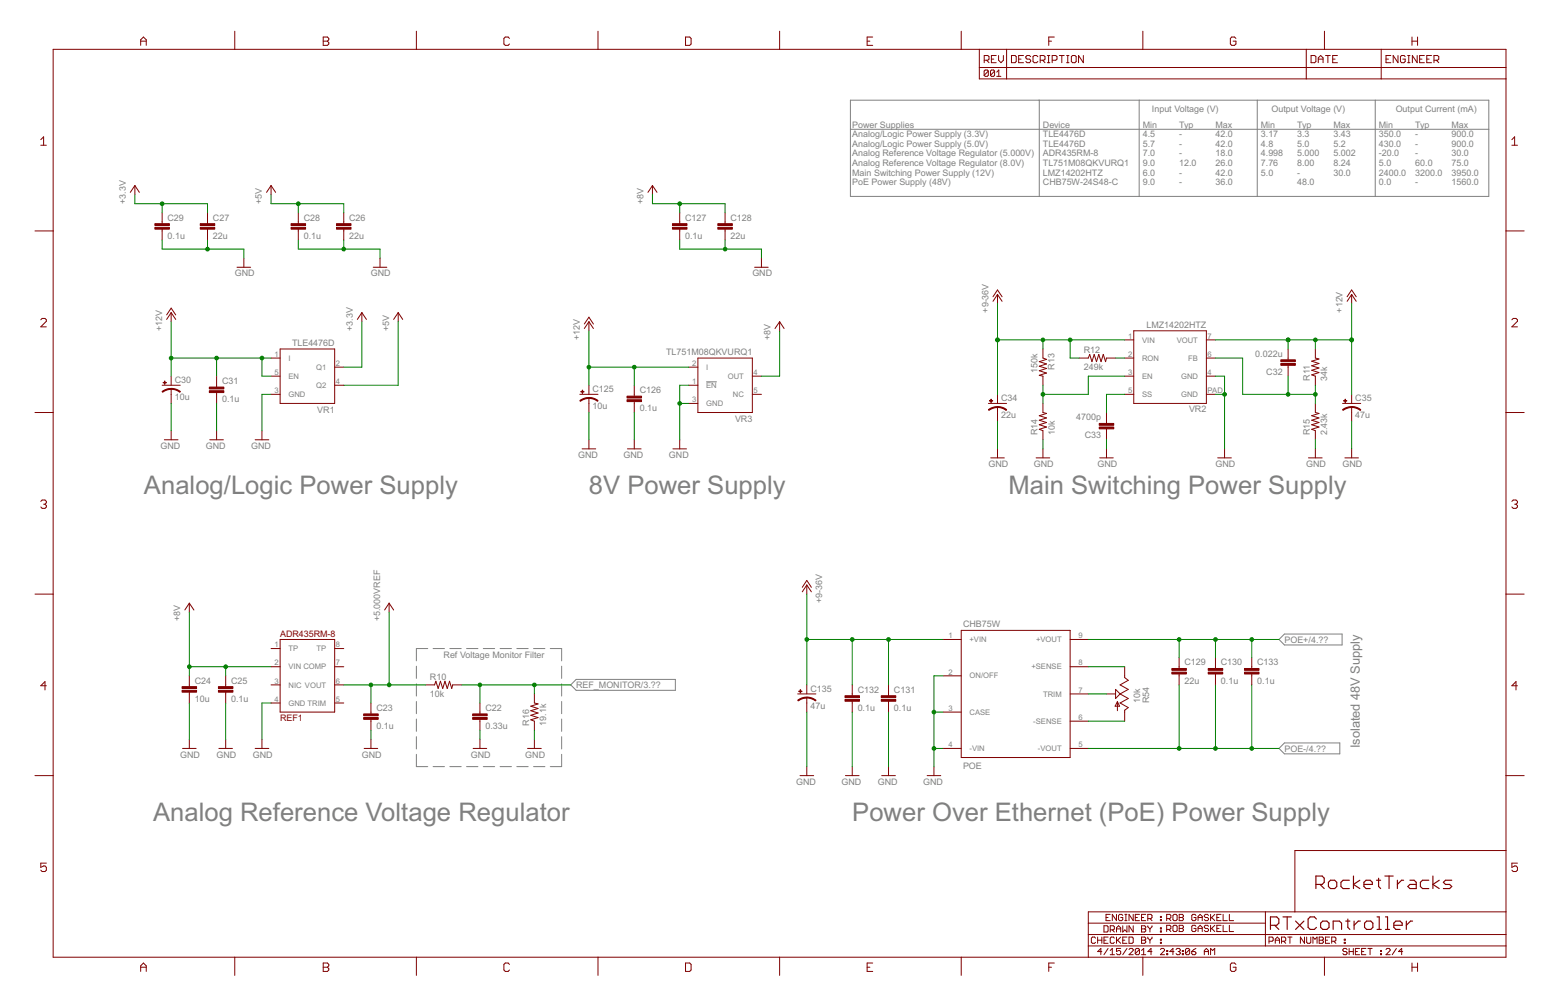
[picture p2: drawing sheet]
<svg xmlns="http://www.w3.org/2000/svg" width="432mm" height="279mm" viewBox="0 0 432 279" stroke-linecap="round" stroke-linejoin="round" font-family="sans-serif">
<g fill="none" stroke="#808080" stroke-width=".28">
<path d="M235.7 35.8h176.9M235.7 27.8h176.9v26.6h-176.9zM288 27.8v26.6M315.7 27.8v26.6M348.4 27.8v26.6M381.1 27.8v26.6M195.7 105.8h3M118.6 179.8h-3.2v3.4M120 179.8h3.2M124.7 179.8h3.1M129.3 179.8h3.2M133.9 179.8h3.2"/>
<path d="M138.6 179.8h3.2M143.2 179.8h3.2M147.9 179.8h3.1M152.5 179.8h3.2v3.4M356 175.7h16v3.1h-16l-1.5-1.6zM115.4 184.7v3.3M115.4 189.5v3.4M115.4 194.4v3.4M115.4 199.3v3.4M155.7 184.7v3.3M155.7 189.5v3.4M155.7 194.4v3.4"/>
<path d="M155.7 199.3v3.4M159.7 188.3h27.5v3h-27.5l-1.5-1.5zM115.4 209.1v3.4h3.2M115.4 204.2v3.4M120 212.5h3.2M124.7 212.5h3.1M129.3 212.5h3.2M133.9 212.5h3.2M138.6 212.5h3.2M143.2 212.5h3.2M147.9 212.5h3.1M155.7 204.2v3.4"/>
<path d="M155.7 209.1v3.4h-3.2M356 205.9h15.3v3.1h-15.3l-1.5-1.5z"/>
</g>
<g fill="none" stroke="#800000" stroke-width=".28">
<path d="M14.7 13.7h402.7v251.6h-402.7zM39 12.6v-1.6l.8-.7 .7 .7v1.6M39 11.4h1.5M65.1 8.7v5M89.6 10.3h1.1l.4 .3v.4l-.4 .4 .4 .4v.4l-.4 .4h-1.1zM89.6 11.4h1.1M115.4 8.7v5M141.2 10.6l-.4-.3h-.8l-.3 .3v1.6l.3 .4h.8l.4-.4M165.7 8.7v5M190 10.3h1.2l.3 .3v1.6l-.3 .4h-1.2zM216.1 8.7v5M240.3 11.4h.8"/>
<path d="M241.9 10.3h-1.6v2.3h1.6M266.4 8.7v5M271.4 18.7h146M271.4 13.7v8.2h146M272.8 16.7h1l.3-.3v-.7l-.3-.3h-1v2M273.4 16.7l.7 .7M273.9 19.7l-.3-.3h-.6l-.2 .3v1.2M273.9 19.7v1.2l-.3 .3h-.6l-.2-.3M273.9 19.7l-1.1 1.2M274.8 16.4h.6M275.7 19.7l-.3-.3h-.6l-.3 .3v1.2M275.7 19.7v1.2l-.3 .3h-.6l-.3-.3"/>
<path d="M275.7 19.7l-1.2 1.2M276.1 15.4h-1.3v2h1.3M276.8 15.4v1.3l.6 .7 .7-.7v-1.3M279 13.7v8.2M280.3 15.4h1l.3 .3v1.3l-.3 .4h-1zM282.3 16.4h.7M283.7 15.4h-1.4v2h1.4M285.6 15.7l-.3-.3h-.7l-.3 .3v.3l.3 .4h.7l.3 .3v.3l-.3 .4h-.7l-.3-.4M287.6 15.7l-.3-.3h-.7l-.3 .3v1.3l.3 .4h.7l.3-.4M288.3 16.7h1l.3-.3v-.7l-.3-.3h-1v2M289 16.7l.6 .7M290.3 15.4h.7"/>
<path d="M290.3 17.4h.7M290.6 15.4v2M290.7 11.4h.7M291.6 16.7h1l.3-.3v-.7l-.3-.3h-1v2M292.2 10.3h-1.5v2.3M293.6 15.4h1.3M294.3 15.4v2M295.6 15.4h.7M295.6 17.4h.7M295.9 15.4v2M296.9 15.7l.4-.3h.6l.4 .3v1.3l-.4 .4h-.6l-.4-.4zM300.2 15.4v2l-1.3-2v2"/>
<path d="M316.7 8.7v5M342.5 10.6l-.4-.3h-.7l-.4 .3v1.6l.4 .4h.7l.4-.4v-.8h-.7M362 13.7v8.2M363.4 15.4h1l.3 .3v1.3l-.3 .4h-1zM365.4 16.4h1.3M365.4 17.4v-1.4l.6-.6 .7 .6v1.4M367.1 8.7v5M367.4 15.4h1.3M368 15.4v2M369.4 16.4h.6M370.7 15.4h-1.3v2h1.3M382.8 13.7v8.2"/>
<path d="M384.1 16.4h.7M385.5 15.4h-1.4v2h1.4M387.5 15.4v2l-1.4-2v2M389.4 15.7l-.3-.3h-.6l-.4 .3v1.3l.4 .4h.6l.3-.4v-.6h-.6M390.1 15.4h.7M390.1 17.4h.7M390.4 15.4v2M391.3 10.3v2.3M391.3 11.4h1.6M392.8 15.4v2l-1.4-2v2M392.9 10.3v2.3M393.4 16.4h.7"/>
<path d="M394.8 15.4h-1.4v2h1.4M395.4 16.4h.7M396.7 15.4h-1.3v2h1.3M397.4 16.7h1l.4-.3v-.7l-.4-.3h-1v2M398.1 16.7l.7 .7M11.3 38.7l.8-.8v2.4M276.2 21.2h1.2M276.2 20l.6-.6v1.8M419 38.7l.8-.8v2.4M11.3 40.3h1.5M37.4 51.4l1.2 1.9M37.4 51.4l-1.3 1.9"/>
<path d="M37.4 51.4v2.6M44.9 59v3M57.5 59v3M75.1 51.4l1.3 1.9M75.1 51.4l-1.2 1.9M75.1 51.4v2.6M82.7 59v3M95.3 59v3M180.8 51.4l1.3 1.9M180.8 51.4l-1.2 1.9M180.8 51.4v2.6M188.4 59v3"/>
<path d="M201 59v3M419 40.3h1.6M9.7 64h5M44.9 63.5v3M57.5 63.5v3M65.7 74.1h3.8M67.6 71.6v2.5M82.7 63.5v3M95.3 63.5v3M103.4 74.1h3.8M105.3 71.6v2.5M188.4 63.5v3"/>
<path d="M201 63.5v3M209.1 74.1h3.8M211 71.6v2.5M417.4 64h5M11.3 88.6l.4-.3h.8l.3 .3v.4l-1.5 1.6h1.5M46.2 87.3l1.2-1.9 1.3 1.9M47.4 86.7v2.5M47.4 86.7l1.3 1.8M47.4 86.7l-1.2 1.8M75.1 99.3h2.5M77.6 96.7h15.2v15.1h-15.2zM100.3 86.7l1.3 1.8"/>
<path d="M100.3 86.7l-1.3 1.8M100.3 86.7v2.5M110.4 86.7l1.2 1.8M110.4 86.7l-1.3 1.8M110.4 86.7v2.5M161.9 89.8l1.3-1.9 1.3 1.9M163.2 89.2v2.5M163.2 89.2l1.3 1.9M163.2 89.2l-1.3 1.9M193.4 99.3h15.1v15h-15.1zM216.1 89.2v2.5M216.1 89.2l1.2 1.9"/>
<path d="M216.1 89.2l-1.3 1.9M275.2 82.3l1.3-1.9 1.2 1.9M276.5 81.6l1.2 1.9M276.5 81.6l-1.3 1.9M276.5 81.6v2.5M289.1 96.7v2.6l.9 .3-2 .6 2 .7-2 .6 2 .6-2 .7 2 .6-2 .6 1.1 .3v2.5M299.1 99.3h2.5l.4-1.1 .6 2 .7-2 .6 2 .6-2 .7 2 .6-2 .6 2 .3-.9h2.5M311.7 99.3h2.5M311.7 94.2h2.5M314.2 91.7h20.1v20.1h-20.1zM334.3 99.3h2.6M334.3 94.2h2.6"/>
<path d="M357 96.7v3M364.6 96.7v2.6l.9 .2-2 .6 2 .7-2 .6 2 .6-2 .6 2 .7-2 .6 1.1 .4v2.5M373.4 82.3l1.2-1.9 1.3 1.9M374.6 81.6l1.3 1.9M374.6 81.6l-1.2 1.9M374.6 81.6v2.5M419 88.6l.4-.3h.8l.4 .3v.4l-1.6 1.6h1.6M9.7 114.3h5M44.9 106.8h5.1M47.4 104.3v2.5M47.4 107.8v4M47.4 119.4v2.5"/>
<path d="M60 104.3v3M60 108.8v3M60 119.4v2.5M72.6 119.4v2.5M75.1 104.3h2.5M75.1 109.3h2.5M92.8 101.8h2.5M92.8 106.8h2.5M160.7 109.3h5M163.2 106.8v2.5M163.2 110.3v4M175.8 106.8v3"/>
<path d="M175.8 111.3v3M190.9 111.8h2.5M190.9 101.8h2.5M190.9 106.8h2.5M208.5 104.3h2.5M208.5 109.3h2.5M273.9 111.8h5.1M276.5 109.3v2.5M276.5 112.8v4.1M289.1 111.8v2.5l.9 .3-2 .6 2 .6-2 .7 2 .6-2 .6 2 .7-2 .6 1.1 .4v2.5M306.7 114.3v3.1M306.7 118.9v3"/>
<path d="M311.7 104.3h2.5M311.7 109.3h2.5M334.3 104.3h2.6M334.3 109.3h2.6M357 101.3v3M364.6 111.8v2.5l.9 .3-2 .6 2 .6-2 .7 2 .6-2 .6 2 .7-2 .6 1.1 .4v2.5M372.1 111.8h5M374.6 109.3v2.5M374.6 112.8v4.1M417.4 114.3h5M11.3 139l.4-.4h.8l.3 .4v.4l-.3 .4M12.1 139.8h.4"/>
<path d="M12.5 139.8l.3 .3v.4l-.3 .4h-.8l-.4-.4M45.6 121.9h3.7M58.1 121.9h3.8M70.7 121.9h3.8M161.3 124.4h3.8M163.2 121.9v2.5M173.9 124.4h3.8M175.8 121.9v2.5M186.5 124.4h3.8M188.4 121.9v2.5M274.6 126.9h3.7M276.5 124.4v2.5"/>
<path d="M287.2 126.9h3.7M289.1 124.4v2.5M304.8 126.9h3.7M306.7 124.4v2.5M337.5 126.9h3.8M339.4 124.4v2.5M362.6 126.9h3.8M364.6 124.4v2.5M372.7 126.9h3.8M374.6 124.4v2.5M419 139l.4-.4h.8l.4 .4v.4l-.4 .4M419.8 139.8h.4"/>
<path d="M420.2 139.8l.4 .3v.4l-.4 .4h-.8l-.4-.4M9.7 164.7h5M52.5 167.2v2.5M52.5 167.2l1.2 1.9M52.5 167.2l-1.3 1.9M75.1 179.8h2.5M77.6 177.2h15.2v20.2h-15.2zM92.8 179.8h2.5M107.8 167.2l-1.2 1.9M107.8 167.2l1.3 1.9M107.8 167.2v2.5M222.4 162.8l1.2-1.9 1.3 1.9"/>
<path d="M223.6 162.2v2.5M223.6 162.2l-1.2 1.8M223.6 162.2l1.3 1.8M261.4 177.2h5M266.4 174.7h30.2v35.3h-30.2zM296.6 177.2h5M417.4 164.7h5M12.8 190.1h-1.5l1.2-1.2v2.3M52.5 187.3v3M52.5 191.9v3M62.5 187.3v3M62.5 191.9v3"/>
<path d="M75.1 189.8h2.5M75.1 184.8h2.5M75.1 194.9h2.5M92.8 189.8h2.5M92.8 184.8h2.5M92.8 194.9h2.5M102.8 194.9v3M102.8 199.4v3M117.9 189.8h2.5l.4-1 .6 2 .7-2 .6 2 .6-2 .7 2 .6-2 .6 2 .3-1h2.5M133 194.9v3M133 199.4v3M148.1 192.3v2.6l1 .2-2 .6 2 .7-2 .6 2 .6-2 .7 2 .6-2 .6 1 .4v2.5"/>
<path d="M221.1 192.3h5M223.6 189.8v2.5M223.6 193.4v4M236.2 189.8v3M236.2 194.4v3M246.3 189.8v3M246.3 194.4v3M261.4 197.4h5M261.4 187.3h5M296.6 184.8h5M296.6 199.9h5M296.6 192.3h5"/>
<path d="M306.7 192.3h2.5M309.2 191.1l1.2 1.2-1.2 1.3zM309.7 194.5v2.5M309.7 194.5l.6 1.2h-1.2zM310.4 192.3l2.3 1.3-2.3 1.3 2.3 1.2-1 .8v3M311.7 184.8v3l1 .8-2.3 1.2 2.3 1.3-2.3 1.2M326.8 182.3v3M326.8 186.8v3M336.9 182.3v3M336.9 186.8v3M346.9 182.3v3M346.9 186.8v3"/>
<path d="M420.6 190.1h-1.6l1.2-1.2v2.3M9.7 215h5M50.6 207.5h3.8M52.5 204.9v2.6M60.7 207.5h3.7M62.5 204.9v2.6M70.7 207.5h3.8M72.6 204.9v2.6M100.9 207.5h3.8M102.8 204.9v2.6M131.1 207.5h3.8M133 204.9v2.6"/>
<path d="M146.2 207.5h3.8M148.1 204.9v2.6M221.7 215h3.8M223.6 212.5v2.5M234.3 215h3.8M236.2 212.5v2.5M244.4 215h3.8M246.3 212.5v2.5M257 215h3.7M258.8 212.5v2.5M261.4 207.5h5M296.6 207.5h5"/>
<path d="M417.4 215h5M12.8 239.2h-1.5v1.2l.8-.4h.4l.3 .4v.8l-.3 .4h-.8l-.4-.4M417.4 235.8h-58.5v17M420.6 239.2h-1.6v1.2l.8-.4h.4l.4 .4v.8l-.4 .4h-.8l-.4-.4M301.6 255.9h49.1M301.6 259h115.8M304.2 259.7v1.8M305.4 259.7v1.8M306 256.6h.8l.3 .3v1.1l-.3 .3h-.8zM306.5 254.3h.6M307.1 259.7h-1.1v1.8h1.1M307.7 257.7h.9l.2-.2v-.6l-.2-.3h-.9v1.7"/>
<path d="M307.7 253.4h-1.2v1.8h1.2M308.3 257.7l.5 .6M309.4 253.4v1.8l-1.1-1.8v1.8M309.4 258.3v-1.1l.6-.6 .6 .6v1.1M309.4 259.7v1.8M309.4 257.5h1.2M310.6 259.7l-1.2 1.2M311.2 253.7l-.3-.3h-.6l-.3 .3v1.2l.3 .3h.6l.3-.3v-.6h-.6M311.2 256.6v1.7l.5-.6 .6 .6v-1.7M311.7 253.4h.6M311.7 255.2h.6M312 253.4v1.8"/>
<path d="M312.3 259.7h-1.1v1.8h1.1M312.9 259.7h.9l.3 .3v1.2l-.3 .3h-.9zM314.1 253.4v1.8l-1.2-1.8v1.8M314.1 256.6v1.7l-1.2-1.7v1.7M314.6 254.3h.6M315.8 253.4h-1.2v1.8h1.2M316.4 256.6h.8l.3 .3-.3 .6 .3 .5-.3 .3h-.8zM316.4 257.5h.8M316.4 259.7h.8l.3 .3-.3 .6 .3 .6-.3 .3h-.8zM316.4 254.3h.6M317.5 253.4h-1.1v1.8h1.1M318.1 254.6h.9l.3-.3v-.6l-.3-.3h-.9v1.8"/>
<path d="M318.1 256.6v.3l.6 .6M318.1 259.7v.3l.6 .6M318.7 257.5v.8M318.7 254.6l.6 .6M319.3 256.6v.3l-.6 .6M319.3 259.7v.3l-.6 .6M321.6 258h.3v.3h-.3zM321.6 257.2h.3v.3h-.3zM321.6 254h.3v.3h-.3zM321.6 254.9h.3v.3h-.3zM323.3 254.6h.9l.3-.3v-.6l-.3-.3h-.9v1.8M323.3 257.6h.9l.3-.3v-.5l-.3-.3h-.9v1.7"/>
<path d="M323.9 254.6l.6 .6M323.9 257.6l.6 .6M325.1 256.8l.3-.3h.5l.3 .3v1.1l-.3 .3h-.5l-.3-.3zM325.4 253.4h.5l.3 .3v1.2l-.3 .3h-.5l-.3-.3v-1.2zM326.8 253.4h.9l.3 .3-.3 .6 .3 .6-.3 .3h-.9zM326.8 254.3h.9M326.8 256.5h.9l.3 .3-.3 .5 .3 .6-.3 .3h-.9zM326.8 257.3h.9M331.4 253.7l-.2-.3h-.6l-.3 .3v1.2l.3 .3h.6l.2-.3v-.6h-.5M331.4 256.8l-.2-.3h-.6l-.3 .3v1.1l.3 .3h.6l.2-.3v-.6h-.5M332 254.3h1.2M332 258.2v-1.2l.6-.5 .6 .5v1.2"/>
<path d="M332 255.2v-1.2l.6-.6 .6 .6v1.2M332 257.3h1.2M334.9 253.7l-.3-.3h-.5l-.3 .6 .3 .3h.5l.3 .6-.3 .3h-.5l-.3-.3M334.9 256.8l-.3-.3h-.5l-.3 .3 .3 .5h.5l.3 .3-.3 .6h-.5l-.3-.3M335.5 253.4v1.8M335.5 256.5v1.7M335.8 254.3l.9 .9M335.8 257.3l.9 .9M336.7 253.4l-1.2 1.2M336.7 256.5l-1.2 1.1M337.2 254.3h.6M337.2 257.3h.6"/>
<path d="M338.4 253.4h-1.2v1.8h1.2M338.4 256.5h-1.2v1.7h1.2M339 253.4v1.8h1.1M339 256.5v1.7h1.1M340.7 253.4v1.8h1.2M340.7 256.5v1.7h1.2M350.7 252.8v9.4M356.9 259.7h1.2M357.5 259.7v1.8M361.5 259.7v1.8l-1.1-1.8v1.8M362.1 259.7v1.5l.3 .3h.6l.3-.3v-1.5M365.6 259.7h.9l.3 .3-.3 .6 .3 .6-.3 .3h-.9z"/>
<path d="M368.5 259.7h-1.2v1.8h1.2M417.4 252.8h-115.8v12.5M39 268.1h1.5M39 269.3v-1.6l.8-.8 .7 .8v1.6M65.1 265.3v5.1M89.6 266.9h1.1l.4 .4v.4l-.4 .4 .4 .4v.4l-.4 .4h-1.1zM89.6 268.1h1.1M115.4 265.3v5.1M141.2 267.3l-.4-.4h-.8l-.3 .4v1.6l.3 .4h.8l.4-.4M165.7 265.3v5.1M190 266.9h1.2l.3 .4v1.6l-.3 .4h-1.2zM216.1 265.3v5.1"/>
<path d="M240.3 268.1h.8M241.9 266.9h-1.6v2.4h1.6M266.4 265.3v5.1M290.7 268.1h.7M292.2 266.9h-1.5v2.4M301.6 262.2h115.8M303.6 260l-.3-.3h-.5l-.3 .3v1.2l.3 .3h.5l.3-.3M304.2 260.6h1.2M305.4 263.8h-1.2l.9-.9v1.7M306 260.6h.5M307.1 262.9l-1.1 1.7M307.7 263.5l.6-.6v1.7"/>
<path d="M307.7 264.6h1.2M308.8 260l-.2-.3h-.6l-.3 .3v1.2l.3 .3h.6l.2-.3M309.7 260.6l.9 .9M310.6 262.9h-1.2v.9l.6-.3 .6 .3v.5l-.3 .3h-.6l-.3-.3M311.2 260.6h.5M312.3 262.9l-1.1 1.7M312.9 263.2l.3-.3h.6l.3 .3v.3l-1.2 1.1h1.2M315.8 263.2v1.1l-.3 .3h-.6l-.3-.3M315.8 263.2l-.3-.3h-.6l-.3 .3v1.1M315.8 263.2l-1.2 1.1M316.4 260.6h.8M316.4 264.6h1.1"/>
<path d="M316.4 263.5l.6-.6v1.7M316.7 265.3v5.1M318.7 260.6v.9M319.3 263.8h-1.2l.9-.9v1.7M321.6 260.3h.3v.3h-.3zM321.6 261.2h.3v.3h-.3zM321.6 263.2l.3-.3h.6l.2 .3v.3l-1.1 1.1h1.1M323.3 263.5h.3v.3h-.3zM323.3 264.3h.3v.3h-.3zM325.4 263.8h-1.2l.9-.9v1.7M325.9 263.2l.3-.3h.6l.3 .3-.3 .6M326.5 263.8h.3"/>
<path d="M326.8 263.8l.3 .3-.3 .5h-.6l-.3-.3M327.7 263.5h.3v.3h-.3zM327.7 264.3h.3v.3h-.3zM329.7 263.2v1.1l-.3 .3h-.6l-.3-.3M329.7 263.2l-.3-.3h-.6l-.3 .3v1.1M329.7 263.2l-1.2 1.1M330.3 263.8h.9l.2 .5-.2 .3h-.6l-.3-.3zM331.4 262.9l-1.1 .9M333.8 263.8h1.1M333.8 264.6v-1.1l.5-.6 .6 .6v1.1M335.5 264.6v-1.7l.6 .6 .6-.6v1.7M342.5 267.3l-.4-.4h-.7l-.4 .4v1.6l.4 .4h.7l.4-.4v-.8h-.7"/>
<path d="M351.7 260.9h.9l.3-.3v-.6l-.3-.3h-.9v1.8M353.4 260.6h1.2M353.4 261.5v-1.2l.6-.6 .6 .6v1.2M355.2 260.9h.8l.3-.3v-.6l-.3-.3h-.8v1.8M355.8 260.9l.5 .6M363.9 261.5v-1.8l.5 .6 .6-.6v1.8M365.6 260.6h.9M367.1 265.3v5.1M367.3 260.6h.6M369.1 260.9h.9l.2-.3v-.6l-.2-.3h-.9v1.8M369.7 260.9l.5 .6M372.6 261.2h.3v.3h-.3z"/>
<path d="M372.6 260.3h.3v.3h-.3zM373.3 263.2l-.3-.3h-.5l-.3 .6 .3 .3h.5l.3 .5-.3 .3h-.5l-.3-.3M373.9 263.8h1.2M373.9 262.9v1.7M375.1 262.9v1.7M375.6 263.8h.6M376.8 262.9h-1.2v1.7h1.2M377.4 263.8h.6M378.5 262.9h-1.1v1.7h1.1M379.1 262.9h1.2M379.7 262.9v1.7M382.6 263.5h.3v.3h-.3z"/>
<path d="M382.6 264.3h.3v.3h-.3zM384.1 263.2l.3-.3h.6l.3 .3v.3l-1.2 1.1h1.2M387 262.9l-1.1 1.7M388.8 263.8h-1.2l.9-.9v1.7M391.3 268.1h1.6M391.3 266.9v2.4M392.9 266.9v2.4"/>
</g>
<g fill="none" stroke="#800000" stroke-width=".32">
<path d="M352.1 256.5h1.7l.6-.6v-1.2l-.6-.6h-1.7v3.5M353.3 256.5l1.1 1.1M355.6 254.1h2.3M356.7 254.1v3.5M359.1 255.3l2.3 2.3M361.4 255.3l-2.3 2.3M364.7 245.2h1.7l.6-.6v-1.2l-.6-.6h-1.7v3.5M364.8 254.7l-.5-.6h-1.2l-.6 .6v2.3l.6 .6h1.2l.5-.6M365.8 245.2l1.2 1.1M366 255.9l.6-.6h1.1l.6 .6v1.1l-.6 .6h-1.1l-.6-.6zM368.2 244.6l.5-.6h1.2l.6 .6v1.1l-.6 .6h-1.2l-.5-.6zM369.5 257.6v-2.3h1.7l.6 .6v1.7"/>
<path d="M373 255.3h1.1M373.5 254.7v2.3l.6 .6M374 244h-1.8l-.6 .6v1.1l.6 .6h1.8M375.1 242.8v3.5M375.3 255.3v2.3M376.9 244l-1.8 1.2 1.8 1.1M377 255.3h-.6l-1.1 1.2M378 245.2h2.3v-.6l-.5-.6h-1.2l-.6 .6v1.1l.6 .6h1.2M378.2 255.9l.6-.6h1.1l.6 .6v1.1l-.6 .6h-1.1l-.6-.6zM381.5 244h1.2M381.7 254.1h.5v3.5M381.7 257.6h1.1"/>
<path d="M382.1 243.4v2.3l.6 .6M383.8 242.8h2.3M384 254.1h.6v3.5M384 257.6h1.1M385 242.8v3.5M386.3 256.5h2.3v-.6l-.6-.6h-1.1l-.6 .6v1.1l.6 .6h1.1M387.3 244v2.3M389 244h-.5l-1.2 1.2M389.8 255.3v2.3M390.8 244h1.1l.6 .6v1.7h-1.7l-.6-.6 .6-.5h1.7M391.5 255.3h-.6l-1.1 1.2M396 244h-1.7l-.6 .6v1.1l.6 .6h1.7"/>
<path d="M397.1 242.8v3.5M398.9 244l-1.8 1.2 1.8 1.1M402.4 244h-1.8l-.6 .6 .6 .6h1.2l.6 .5-.6 .6h-1.8"/>
</g>
<g fill="#800000" stroke="#800000" stroke-width=".28">
<path d="M80.7 63h4v.5h-4z"/>
<path d="M80.7 62h4v.5h-4z"/>
<path d="M42.9 63h4v.5h-4z"/>
<path d="M42.9 62h4v.5h-4z"/>
<path d="M93.3 63h4v.5h-4z"/>
<path d="M93.3 62h4v.5h-4z"/>
<path d="M55.5 63h4v.5h-4z"/>
<path d="M55.5 62h4v.5h-4z"/>
<path d="M45.2 106l.9 .1z"/>
<path d="M45.6 105.6l.1 .9z"/>
<path d="M58 108.3h4v.5h-4z"/>
<path d="M58 107.3h4v.5h-4z"/>
<path d="M355 99.7h4v.5h-4z"/>
<path d="M355 100.8h4v.5h-4z"/>
<path d="M304.7 117.4h4v.5h-4z"/>
<path d="M304.7 118.4h4v.5h-4z"/>
<path d="M274.2 111l.9 .2z"/>
<path d="M274.6 110.7l.1 .8z"/>
<path d="M372.4 111l.9 .2z"/>
<path d="M372.8 110.7l.1 .8z"/>
<path d="M100.8 198.9h4v.5h-4z"/>
<path d="M100.8 197.9h4v.5h-4z"/>
<path d="M50.5 191.3h4v.6h-4z"/>
<path d="M50.5 190.3h4v.5h-4z"/>
<path d="M60.5 191.3h4.1v.6h-4.1z"/>
<path d="M60.5 190.3h4.1v.5h-4.1z"/>
<path d="M131 198.9h4v.5h-4z"/>
<path d="M131 197.9h4v.5h-4z"/>
<path d="M161 108.5l.9 .1z"/>
<path d="M161.4 108.1l.1 .9z"/>
<path d="M173.8 110.8h4v.5h-4z"/>
<path d="M173.8 109.8h4v.5h-4z"/>
<path d="M186.4 63h4v.5h-4z"/>
<path d="M186.4 62h4v.5h-4z"/>
<path d="M198.9 63h4.1v.5h-4.1z"/>
<path d="M198.9 62h4.1v.5h-4.1z"/>
<path d="M324.8 186.3h4v.5h-4z"/>
<path d="M324.8 185.3h4v.5h-4z"/>
<path d="M334.9 186.3h4v.5h-4z"/>
<path d="M334.9 185.3h4v.5h-4z"/>
<path d="M244.2 193.9h4.1v.5h-4.1z"/>
<path d="M244.2 192.8h4.1v.6h-4.1z"/>
<path d="M234.2 193.9h4v.5h-4z"/>
<path d="M234.2 192.8h4v.6h-4z"/>
<path d="M221.4 191.6l.9 .1z"/>
<path d="M221.8 191.2l.1 .9z"/>
<path d="M344.9 186.3h4v.5h-4z"/>
<path d="M344.9 185.3h4v.5h-4z"/>
</g>
<g fill="#800000" stroke="#800000" stroke-width=".28">
<path d="M47.4 107.7l1.4 .2 1.2 .6-.2 .2-1.3-.7-1.1-.1z" fill-rule="evenodd"/>
<path d="M44.9 108.5l1.2-.6 1.3-.2v.2l-1 .2-1.3 .6z" fill-rule="evenodd"/>
<path d="M276.5 112.7l1.3 .2 1.2 .7-.2 .2-1.3-.7-1-.2z" fill-rule="evenodd"/>
<path d="M273.9 113.6l1.2-.7 1.4-.2v.3l-1 .1-1.4 .6z" fill-rule="evenodd"/>
<path d="M374.6 112.7l1.4 .2 1.1 .7-.1 .2-1.4-.7-1-.2z" fill-rule="evenodd"/>
<path d="M372.1 113.6l1.2-.7 1.3-.2v.3l-1 .1-1.4 .6z" fill-rule="evenodd"/>
<path d="M163.2 110.2l1.3 .2 1.3 .6-.2 .3-1.4-.7-1-.2z" fill-rule="evenodd"/>
<path d="M160.7 111l1.2-.6 1.3-.2v.2l-1 .2-1.4 .7z" fill-rule="evenodd"/>
<path d="M223.6 193.2l1.4 .2 1.2 .7-.2 .2-1.4-.7-1-.1z" fill-rule="evenodd"/>
<path d="M221.1 194.1l1.2-.7 1.3-.2v.3l-1 .1-1.4 .7z" fill-rule="evenodd"/>
</g>
<g fill="none" stroke="#008000" stroke-width=".28">
<path d="M37.4 54v2.5h20.1v2.5M44.9 56.5v2.5M75.1 54v2.5h20.2v2.5M82.7 56.5v2.5M180.8 54v2.5h20.2v2.5M188.4 56.5v2.5M44.9 66.5v2.5h22.7v2.6M57.5 66.5v2.5M82.7 66.5v2.5h22.6v2.6M95.3 66.5v2.5M188.4 66.5v2.5h22.6v2.6M201 66.5v2.5"/>
<path d="M47.4 89.2v15.1M47.4 99.3h27.7M60 99.3v5M72.6 99.3v5h2.5M100.3 89.2v12.6h-5M110.4 89.2v17.6h-15.1M163.2 91.7v15.1M216.1 91.7v12.6h-5.1M276.5 84.1v25.2M276.5 94.2h35.2M289.1 94.2v2.5M296.6 94.2v5.1h2.5"/>
<path d="M309.2 99.3h2.5M336.9 99.3h7.5v10h20.2M336.9 94.2h37.7M357 94.2v2.5M364.6 94.2v2.5M374.6 84.1v25.2M47.4 111.8v7.6M60 111.8v7.6M75.1 109.3h-2.5v10.1M163.2 101.8h27.7M163.2 114.3v7.6M175.8 101.8v5"/>
<path d="M175.8 114.3v7.6M188.4 111.8h2.5M190.9 106.8h-2.5v15.1M276.5 116.9v7.5M289.1 106.8v5M311.7 104.3h-10.1v5h-12.5M311.7 109.3h-5v5M336.9 109.3h2.5M336.9 104.3h2.5v20.1M357 104.3v5M364.6 106.8v5M374.6 116.9v7.5"/>
<path d="M289.1 121.9v2.5M306.7 121.9v2.5M364.6 121.9v2.5M52.5 169.7v17.6M107.8 169.7v20.1M223.6 164.7v25.1M223.6 177.2h37.8M236.2 177.2v12.6M246.3 177.2v12.6M301.6 177.2h52.9M326.8 177.2v5.1M336.9 177.2v5.1"/>
<path d="M346.9 177.2v5.1M52.5 194.9v10M52.5 184.8h22.6M62.5 184.8v2.5M62.5 194.9v10M75.1 194.9h-2.5v10M95.3 189.8h22.6M102.8 189.8v5.1M128 189.8h30.2M133 189.8v5.1M148.1 189.8v2.5M223.6 197.4v15.1"/>
<path d="M236.2 197.4v15.1M246.3 197.4v15.1M258.8 197.4h2.6M261.4 187.3h-2.6v25.2M301.6 192.3h5.1M301.6 199.9h10.1M301.6 184.8h10.1M326.8 189.8v17.7M336.9 189.8v17.7M346.9 189.8v17.7M102.8 202.4v2.5M133 202.4v2.5"/>
<path d="M148.1 202.4v2.5M258.8 207.5h2.6M301.6 207.5h52.9"/>
</g>
<g fill="#008000" stroke="#008000" stroke-width=".28">
<circle cx="44.9" cy="56.5" r=".51"/>
<circle cx="82.7" cy="56.5" r=".51"/>
<circle cx="57.5" cy="69" r=".51"/>
<circle cx="95.3" cy="69" r=".51"/>
<circle cx="339.4" cy="109.3" r=".51"/>
<circle cx="188.4" cy="111.8" r=".51"/>
<circle cx="201" cy="69" r=".51"/>
<circle cx="258.8" cy="197.4" r=".51"/>
<circle cx="258.8" cy="207.5" r=".51"/>
<circle cx="276.5" cy="94.2" r=".51"/>
<circle cx="296.6" cy="94.2" r=".51"/>
<circle cx="289.1" cy="94.2" r=".51"/>
<circle cx="223.6" cy="177.2" r=".51"/>
<circle cx="246.3" cy="177.2" r=".51"/>
<circle cx="236.2" cy="177.2" r=".51"/>
<circle cx="47.4" cy="99.3" r=".51"/>
<circle cx="60" cy="99.3" r=".51"/>
<circle cx="72.6" cy="99.3" r=".51"/>
<circle cx="163.2" cy="101.8" r=".51"/>
<circle cx="175.8" cy="101.8" r=".51"/>
<circle cx="357" cy="94.2" r=".51"/>
<circle cx="374.6" cy="94.2" r=".51"/>
<circle cx="364.6" cy="94.2" r=".51"/>
<circle cx="364.6" cy="109.3" r=".51"/>
<circle cx="357" cy="109.3" r=".51"/>
<circle cx="289.1" cy="109.3" r=".51"/>
<circle cx="133" cy="189.8" r=".51"/>
<circle cx="148.1" cy="189.8" r=".51"/>
<circle cx="102.8" cy="189.8" r=".51"/>
<circle cx="107.8" cy="189.8" r=".51"/>
<circle cx="326.8" cy="207.5" r=".51"/>
<circle cx="336.9" cy="207.5" r=".51"/>
<circle cx="346.9" cy="207.5" r=".51"/>
<circle cx="326.8" cy="177.2" r=".51"/>
<circle cx="336.9" cy="177.2" r=".51"/>
<circle cx="346.9" cy="177.2" r=".51"/>
<circle cx="62.5" cy="184.8" r=".51"/>
<circle cx="52.5" cy="184.8" r=".51"/>
<circle cx="188.4" cy="56.5" r=".51"/>
</g>
<g font-size="7.9" fill="#808080">
<text x="39.9" y="137">Analog/Logic Power Supply</text>
<text x="163.2" y="137">8V Power Supply</text>
<text x="279.5" y="137">Main Switching Power Supply</text>
<text x="42.4" y="227.6">Analog Reference Voltage Regulator</text>
<text x="236.2" y="227.6">Power Over Ethernet (PoE) Power Supply</text>
</g>
<text font-size="4" fill="#808080" x="376.9" y="207.5" transform="rotate(-90 376.9 207.5)">Isolated 48V Supply</text>
<g font-size="2.8" fill="#808080">
<text x="236.2" y="35.4">Power Supplies</text>
<text x="289" y="35.4">Device</text>
<text x="316.7" y="35.4">Min</text>
<text x="319.2" y="31.2">Input Voltage (V)</text>
<text x="326.8" y="35.4">Typ</text>
<text x="336.9" y="35.4">Max</text>
<text x="349.4" y="35.4">Min</text>
<text x="352.4" y="31.2">Output Voltage (V)</text>
<text x="359.5" y="35.4">Typ</text>
<text x="369.6" y="35.4">Max</text>
<text x="382.2" y="35.4">Min</text>
<text x="386.8" y="31.2">Output Current (mA)</text>
<text x="392.2" y="35.4">Typ</text>
<text x="402.3" y="35.4">Max</text>
<text x="236.2" y="38.1">Analog/Logic Power Supply (3.3V)</text>
<text x="236.2" y="40.7">Analog/Logic Power Supply (5.0V)</text>
<text x="289" y="38.1">TLE4476D</text>
<text x="289" y="40.7">TLE4476D</text>
<text x="316.7" y="38.1">4.5</text>
<text x="316.7" y="40.7">5.7</text>
<text x="326.8" y="38.1">-</text>
<text x="326.8" y="40.7">-</text>
<text x="336.9" y="38.1">42.0</text>
<text x="336.9" y="40.7">42.0</text>
<text x="349.4" y="38.1">3.17</text>
<text x="349.4" y="40.7">4.8</text>
<text x="359.5" y="38.1">3.3</text>
<text x="359.5" y="40.7">5.0</text>
<text x="369.6" y="38.1">3.43</text>
<text x="369.6" y="40.7">5.2</text>
<text x="382.2" y="38.1">350.0</text>
<text x="382.2" y="40.7">430.0</text>
<text x="392.2" y="38.1">-</text>
<text x="392.2" y="40.7">-</text>
<text x="402.3" y="38.1">900.0</text>
<text x="402.3" y="40.7">900.0</text>
<text x="236.2" y="43.4">Analog Reference Voltage Regulator (5.000V)</text>
<text x="236.2" y="46">Analog Reference Voltage Regulator (8.0V)</text>
<text x="289" y="43.4">ADR435RM-8</text>
<text x="289" y="46">TL751M08QKVURQ1</text>
<text x="316.7" y="43.4">7.0</text>
<text x="316.7" y="46">9.0</text>
<text x="326.8" y="43.4">-</text>
<text x="326.8" y="46">12.0</text>
<text x="336.9" y="43.4">18.0</text>
<text x="336.9" y="46">26.0</text>
<text x="349.4" y="43.4">4.998</text>
<text x="349.4" y="46">7.76</text>
<text x="359.5" y="43.4">5.000</text>
<text x="359.5" y="46">8.00</text>
<text x="369.6" y="43.4">5.002</text>
<text x="369.6" y="46">8.24</text>
<text x="382.2" y="43.4">-20.0</text>
<text x="382.2" y="46">5.0</text>
<text x="392.2" y="43.4">-</text>
<text x="392.2" y="46">60.0</text>
<text x="402.3" y="43.4">30.0</text>
<text x="402.3" y="46">75.0</text>
<text x="236.2" y="48.7">Main Switching Power Supply (12V)</text>
<text x="236.2" y="51.3">PoE Power Supply (48V)</text>
<text x="289" y="48.7">LMZ14202HTZ</text>
<text x="289" y="51.3">CHB75W-24S48-C</text>
<text x="316.7" y="48.7">6.0</text>
<text x="316.7" y="51.3">9.0</text>
<text x="326.8" y="48.7">-</text>
<text x="326.8" y="51.3">-</text>
<text x="336.9" y="48.7">42.0</text>
<text x="336.9" y="51.3">36.0</text>
<text x="349.4" y="48.7">5.0</text>
<text x="359.5" y="48.7">-</text>
<text x="359.5" y="51.3">48.0</text>
<text x="369.6" y="48.7">30.0</text>
<text x="382.2" y="48.7">2400.0</text>
<text x="382.2" y="51.3">0.0</text>
<text x="392.2" y="48.7">3200.0</text>
<text x="392.2" y="51.3">-</text>
<text x="402.3" y="48.7">3950.0</text>
<text x="402.3" y="51.3">1560.0</text>
<text x="34.9" y="56.5" transform="rotate(-90 34.9 56.5)">+3.3V</text>
<text x="72.6" y="56.5" transform="rotate(-90 72.6 56.5)">+5V</text>
<text x="178.3" y="56.5" transform="rotate(-90 178.3 56.5)">+8V</text>
<text x="46.4" y="61.1">C29</text>
<text x="59" y="61.1">C27</text>
<text x="84.2" y="61.1">C28</text>
<text x="96.8" y="61.1">C26</text>
<text x="189.9" y="61.1">C127</text>
<text x="202.5" y="61.1">C128</text>
<text x="46.4" y="66.2">0.1u</text>
<text x="59" y="66.2">22u</text>
<text x="84.2" y="66.2">0.1u</text>
<text x="96.8" y="66.2">22u</text>
<text x="189.9" y="66.2">0.1u</text>
<text x="202.5" y="66.2">22u</text>
<text x="65.1" y="76.6">GND</text>
<text x="102.8" y="76.6">GND</text>
<text x="208.5" y="76.6">GND</text>
<text x="273.9" y="86.7" transform="rotate(-90 273.9 86.7)">+9-36V</text>
<text x="372.1" y="86.7" transform="rotate(-90 372.1 86.7)">+12V</text>
<text x="44.9" y="91.7" transform="rotate(-90 44.9 91.7)">+12V</text>
<text x="80.9" y="96">TLE4476D</text>
<text x="97.8" y="91.7" transform="rotate(-90 97.8 91.7)">+3.3V</text>
<text x="107.8" y="91.7" transform="rotate(-90 107.8 91.7)">+5V</text>
<text x="160.7" y="94.2" transform="rotate(-90 160.7 94.2)">+12V</text>
<text x="213.5" y="94.2" transform="rotate(-90 213.5 94.2)">+8V</text>
<text x="317.8" y="90.9">LMZ14202HTZ</text>
<text x="184.6" y="98.5">TL751M08QKVURQ1</text>
<text x="300.4" y="97.8">R12</text>
<text x="347.9" y="98.9">0.022u</text>
<text x="48.5" y="106.2">C30</text>
<text x="61.5" y="106.4">C31</text>
<text x="287.5" y="103.4" transform="rotate(-90 287.5 103.4)">150k</text>
<text x="292.3" y="102.5" transform="rotate(-90 292.3 102.5)">R13</text>
<text x="300.4" y="102.5">249k</text>
<text x="351" y="103.9">C32</text>
<text x="363.1" y="105.5" transform="rotate(-90 363.1 105.5)">R11</text>
<text x="367.8" y="105.5" transform="rotate(-90 367.8 105.5)">34k</text>
<text x="48.5" y="110.9">10u</text>
<text x="61.5" y="111.4">0.1u</text>
<text x="164.2" y="113.5">10u</text>
<text x="164.2" y="108.7">C125</text>
<text x="177.3" y="114">0.1u</text>
<text x="177.3" y="108.9">C126</text>
<text x="277.5" y="111.2">C34</text>
<text x="375.6" y="111.2">C35</text>
<text x="87.9" y="114.3">VR1</text>
<text x="203.7" y="116.9">VR3</text>
<text x="277.5" y="116">22u</text>
<text x="298.3" y="116.5">4700p</text>
<text x="329.5" y="114.3">VR2</text>
<text x="375.6" y="116">47u</text>
<text x="44.5" y="124.4">GND</text>
<text x="57.1" y="124.4">GND</text>
<text x="69.6" y="124.4">GND</text>
<text x="287.6" y="120.6" transform="rotate(-90 287.6 120.6)">R14</text>
<text x="292.3" y="120.6" transform="rotate(-90 292.3 120.6)">10k</text>
<text x="300.6" y="121.5">C33</text>
<text x="363.1" y="120.6" transform="rotate(-90 363.1 120.6)">R15</text>
<text x="367.8" y="120.6" transform="rotate(-90 367.8 120.6)">2.43k</text>
<text x="160.2" y="126.9">GND</text>
<text x="172.8" y="126.9">GND</text>
<text x="185.4" y="126.9">GND</text>
<text x="273.9" y="129.4">GND</text>
<text x="286.5" y="129.4">GND</text>
<text x="304.1" y="129.4">GND</text>
<text x="336.9" y="129.4">GND</text>
<text x="362" y="129.4">GND</text>
<text x="372.1" y="129.4">GND</text>
<text x="227.9" y="167.2" transform="rotate(-90 227.9 167.2)">+9-36V</text>
<text x="50" y="172.2" transform="rotate(-90 50 172.2)">+8V</text>
<text x="105.3" y="172.2" transform="rotate(-90 105.3 172.2)">+5.000VREF</text>
<text x="266.9" y="173.7">CHB75W</text>
<text x="356" y="178.1">POE+/4.??</text>
<text x="122.9" y="182.3">Ref Voltage Monitor Filter</text>
<text x="328.3" y="184.4">C129</text>
<text x="338.4" y="184.4">C130</text>
<text x="348.4" y="184.4">C133</text>
<text x="54" y="189.5">C24</text>
<text x="64.1" y="189.5">C25</text>
<text x="119.2" y="188.4">R10</text>
<text x="159.7" y="190.7">REF_MONITOR/3.??</text>
<text x="224.6" y="191.7">C135</text>
<text x="237.7" y="192">C132</text>
<text x="247.8" y="192">C131</text>
<text x="328.3" y="189.5">22u</text>
<text x="338.4" y="189.5">0.1u</text>
<text x="348.4" y="189.5">0.1u</text>
<text x="54" y="194.5">10u</text>
<text x="64.1" y="194.5">0.1u</text>
<text x="104.3" y="197">C23</text>
<text x="119.2" y="193.1">10k</text>
<text x="134.5" y="197">C22</text>
<text x="224.6" y="196.5">47u</text>
<text x="237.7" y="197">0.1u</text>
<text x="247.8" y="197">0.1u</text>
<text x="316" y="194.9" transform="rotate(-90 316 194.9)">10k</text>
<text x="318.5" y="194.9" transform="rotate(-90 318.5 194.9)">R54</text>
<text x="104.3" y="202">0.1u</text>
<text x="134.5" y="202">0.33u</text>
<text x="146.6" y="201.2" transform="rotate(-90 146.6 201.2)">R16</text>
<text x="151.4" y="201.2" transform="rotate(-90 151.4 201.2)">19.1k</text>
<text x="50" y="210">GND</text>
<text x="60" y="210">GND</text>
<text x="70.1" y="210">GND</text>
<text x="100.3" y="210">GND</text>
<text x="130.5" y="210">GND</text>
<text x="145.6" y="210">GND</text>
<text x="356" y="208.3">POE-/4.??</text>
<text x="266.9" y="213.2">POE</text>
<text x="220.6" y="217.5">GND</text>
<text x="233.2" y="217.5">GND</text>
<text x="243.3" y="217.5">GND</text>
<text x="255.9" y="217.5">GND</text>
</g>
<g font-size="2.8" fill="#800000">
<text x="77.6" y="176.5">ADR435RM-8</text>
<text x="77.6" y="199.9">REF1</text>
</g>
<g font-size="2.4" fill="#808080">
<text x="312.7" y="93.9">1</text>
<text x="316.5" y="95">VIN</text>
<text x="326.1" y="95">VOUT</text>
<text x="334.7" y="93.9">7</text>
<text x="76.1" y="98.9">1</text>
<text x="80" y="100">I</text>
<text x="93.1" y="101.4">2</text>
<text x="191.9" y="101.4">2</text>
<text x="312.7" y="98.9">2</text>
<text x="316.5" y="100">RON</text>
<text x="329.3" y="100">FB</text>
<text x="334.7" y="98.9">6</text>
<text x="76.1" y="103.9">5</text>
<text x="80" y="105">EN</text>
<text x="87.6" y="102.5">Q1</text>
<text x="87.6" y="107.5">Q2</text>
<text x="93.1" y="106.4">4</text>
<text x="191.9" y="106.4">1</text>
<text x="195.7" y="102.5">I</text>
<text x="195.7" y="107.5">EN</text>
<text x="201.7" y="105">OUT</text>
<text x="208.9" y="103.9">4</text>
<text x="312.7" y="103.9">3</text>
<text x="316.5" y="105">EN</text>
<text x="327.3" y="105">GND</text>
<text x="334.7" y="103.9">4</text>
<text x="76.1" y="109">3</text>
<text x="80" y="110.1">GND</text>
<text x="191.9" y="111.5">3</text>
<text x="195.7" y="112.6">GND</text>
<text x="203.1" y="110.1">NC</text>
<text x="208.9" y="109">5</text>
<text x="312.7" y="109">5</text>
<text x="316.5" y="110.1">SS</text>
<text x="327.3" y="110.1">GND</text>
<text x="334.7" y="109">PAD</text>
<text x="76.1" y="179.4">1</text>
<text x="93.1" y="179.4">8</text>
<text x="262.9" y="176.9">1</text>
<text x="268.7" y="178">+VIN</text>
<text x="287.1" y="178">+VOUT</text>
<text x="298.9" y="176.9">9</text>
<text x="76.1" y="184.5">2</text>
<text x="80" y="180.5">TP</text>
<text x="80" y="185.6">VIN COMP</text>
<text x="87.7" y="180.5">TP</text>
<text x="93.1" y="184.5">7</text>
<text x="285.9" y="185.6">+SENSE</text>
<text x="298.9" y="184.5">8</text>
<text x="76.1" y="189.5">3</text>
<text x="80" y="190.6">NIC VOUT</text>
<text x="93.1" y="189.5">6</text>
<text x="262.9" y="187">2</text>
<text x="268.7" y="188.1">ON/OFF</text>
<text x="298.9" y="192">7</text>
<text x="76.1" y="194.5">4</text>
<text x="80" y="195.6">GND TRIM</text>
<text x="93.1" y="194.5">5</text>
<text x="262.9" y="197">3</text>
<text x="289.1" y="193.1">TRIM</text>
<text x="268.7" y="198.1">CASE</text>
<text x="286.4" y="200.7">-SENSE</text>
<text x="298.9" y="199.5">6</text>
<text x="262.9" y="207.1">4</text>
<text x="268.7" y="208.2">-VIN</text>
<text x="287.7" y="208.2">-VOUT</text>
<text x="298.9" y="207.1">5</text>
</g>
</svg>
